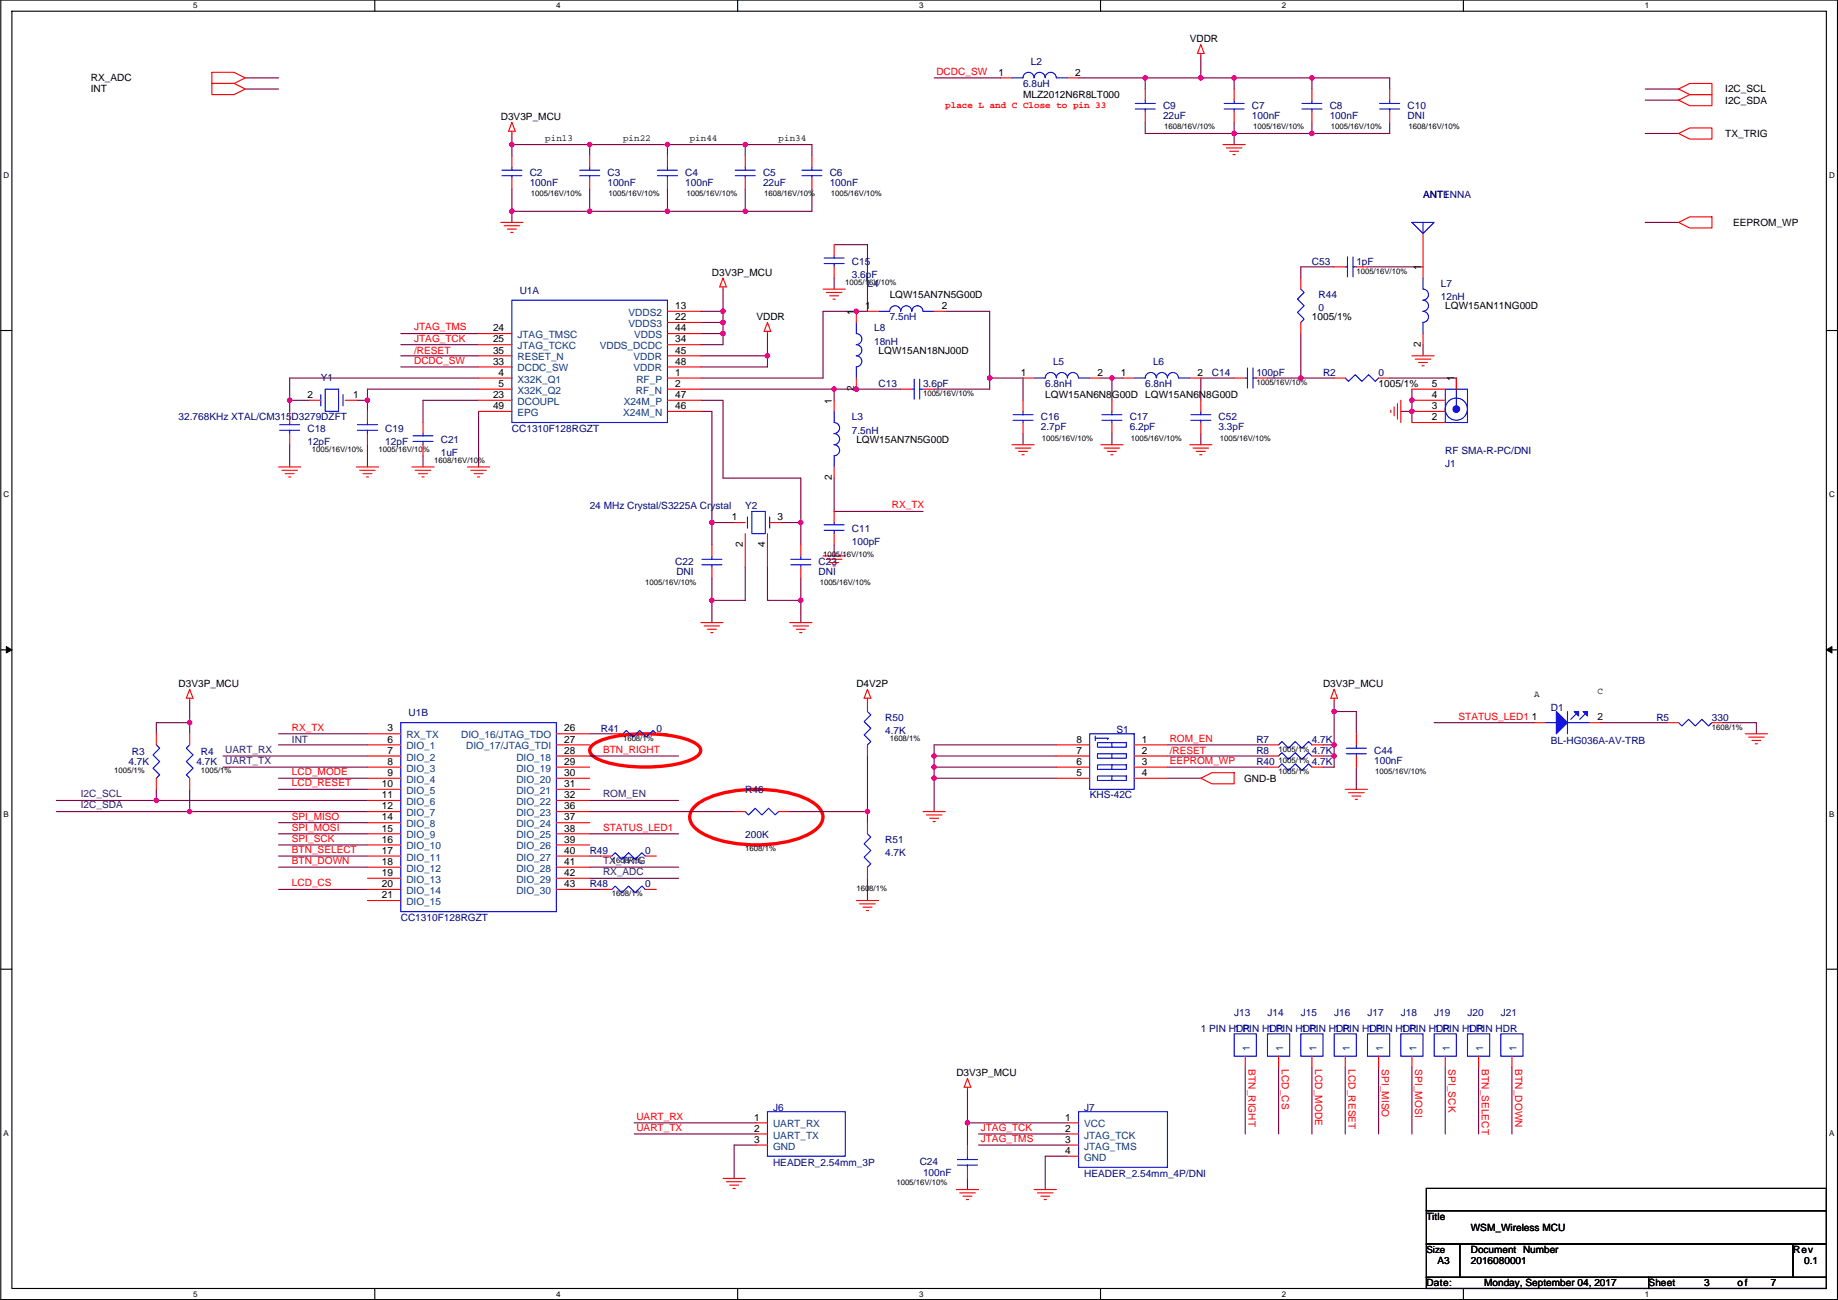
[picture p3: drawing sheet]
<svg xmlns="http://www.w3.org/2000/svg" width="420mm" height="297mm" viewBox="0 0 420 297" stroke-linecap="round" stroke-linejoin="round" font-family="sans-serif">
<path d="M.2 0h419.8v296.9h-419.8zM2.7 2.6h414.8v291.8h-414.8z" fill="none" stroke="#000" stroke-width=".25"/>
<g fill="#fff">
<path d="M44.2 .3h1v2h-1z"/>
<path d="M44.2 294.7h1v2h-1z"/>
</g>
<path d="M85.7 0v2.6M85.7 294.4v2.5" fill="none" stroke="#000" stroke-width=".25"/>
<g fill="#fff">
<path d="M127.1 .3h1v2h-1z"/>
<path d="M127.1 294.7h1v2h-1z"/>
</g>
<path d="M168.6 0v2.6M168.6 294.4v2.5" fill="none" stroke="#000" stroke-width=".25"/>
<g fill="#fff">
<path d="M210.1 .3h1v2h-1z"/>
<path d="M210.1 294.7h1v2h-1z"/>
</g>
<path d="M251.6 0v2.6M251.6 294.4v2.5" fill="none" stroke="#000" stroke-width=".25"/>
<g fill="#fff">
<path d="M293 .3h1v2h-1z"/>
<path d="M293 294.7h1v2h-1z"/>
</g>
<path d="M334.5 0v2.6M334.5 294.4v2.5" fill="none" stroke="#000" stroke-width=".25"/>
<g fill="#fff">
<path d="M376 .3h1v2h-1z"/>
<path d="M376 294.7h1v2h-1z"/>
<path d="M.8 39h1.3v2.1h-1.3z"/>
<path d="M418.1 39h1.3v2.1h-1.3z"/>
<path d="M.8 112h1.3v2h-1.3z"/>
<path d="M418.1 112h1.3v2h-1.3z"/>
</g>
<path d="M.2 75.5h2.5M417.5 75.5h2.5" fill="none" stroke="#000" stroke-width=".25"/>
<g fill="#fff">
<path d="M.8 185h1.2v2h-1.2z"/>
<path d="M418.1 185h1.2v2h-1.2z"/>
</g>
<path d="M.2 148.5h2.5M417.5 148.5h2.5" fill="none" stroke="#000" stroke-width=".25"/>
<path d="M1.4 147.7l1.3 .8-1.3 .7zM417.5 148.5l1.3-.8v1.5z" fill="#000" stroke="#000" stroke-width=".23"/>
<g fill="#fff">
<path d="M.8 257.9h1.2v2h-1.2z"/>
<path d="M418.1 257.9h1.2v2h-1.2z"/>
</g>
<path d="M.2 221.4h2.5M417.5 221.4h2.5M326.1 271.5h91.4v5.1h-91.4zM326.1 276.6h91.4v7.6h-91.4zM326.1 291.9h50.8v2.5h-50.8zM326.1 284.2h7.6v7.7h-7.6zM333.7 284.2h76.2v7.7h-76.2zM376.9 291.9h40.6v2.5h-40.6zM409.9 284.2h7.6v7.7h-7.6z" fill="none" stroke="#000" stroke-width=".25"/>
<path d="M135.3 170.4a11.2 11.2 0 0 1 5.8-2.2 36.1 36.1 0 0 1 16.4 .9 3.6 3.6 0 0 1 2.7 2.3 2.55 2.55 0 0 1-1.8 2 31.3 31.3 0 0 1-15.9 1.6l-2.8-.5a7.2 7.2 0 0 1-4.8-2.5l-.1-.6zM158.5 184.6a15.7 15.7 0 0 1 9.2-3.9 31 31 0 0 1 17.1 2 5.1 5.1 0 0 1 3.3 4 5.1 5.1 0 0 1-3.3 4 30.8 30.8 0 0 1-23.8 0 5.1 5.1 0 0 1-3.3-4l.1-.7z" fill="none" stroke="#f00" stroke-width=".76"/>
<g fill="none" stroke="#800040" stroke-width=".25">
<path d="M56.1 17.8h7.6M213.5 17.8h15.3M246.6 17.8h15.2v2.5M261.8 17.8h12.7M274.5 17.8h7.6M274.5 12.7v5.1M282.1 17.8h17.8M282.1 17.8v2.5M299.9 17.8h17.8v2.5M299.9 17.8v2.5M56.1 20.3h7.6M117 33h35.6"/>
<path d="M117 30.5v2.5M117 33v2.6M134.8 33v2.6M152.6 33h17.8v2.6M152.6 33v2.6M170.4 33h15.2v2.6M261.8 28v2.5h20.3v2.5M282.1 28v2.5h17.8M299.9 28v2.5M317.7 28v2.5h-17.8M376.1 20.3h7.6M376.1 22.9h7.6"/>
<path d="M376.1 30.5h7.6M117 48.3h17.8M117 43.2v7.6M134.8 43.2v5.1h17.8M152.6 43.2v5.1M152.6 48.3h17.8M170.4 43.2v5.1M185.6 43.2v5.1h-15.2M190.7 55.9h7.6v15.2h-10.2v15.3h-27.9M376.1 50.8h7.6M91.6 78.8h17.8M91.6 76.2h17.8"/>
<path d="M160.2 73.7h5.1M160.2 71.1h5.1M160.2 76.2h5.1M165.3 66.1v5M165.3 73.7v2.5M165.3 71.1v2.6M165.3 76.2v2.6h-5.1M175.4 76.2v5.1M190.7 63.5v2.6M216.1 71.1h10.1v15.3M297.4 76.2v10.2M305 61h-7.6v2.5"/>
<path d="M312.6 61h12.7M325.3 78.8v2.5M66.2 91.5h4.6M66.2 91.5v2.5M81.5 91.5h2.5M84 91.5v2.5M91.6 83.8h17.8M91.6 81.3h17.8M109.4 86.4h-43.2v5.1M109.4 88.9h-25.4v2.6M109.4 91.5h-12.7v5M109.4 94v12.7"/>
<path d="M160.2 81.3h15.2M160.2 94h2.5v25.4M160.2 88.9h30.5M160.2 91.5h5.1v17.7h17.8v10.2M175.4 81.3v2.5h-15.2M190.7 88.9h15.2M190.7 88.9v2.6M226.2 86.4v2.5h-12.7M226.2 86.4h7.7v5.1M233.9 99.1v2.5M251.6 86.4h2.6M254.2 99.1v2.5"/>
<path d="M254.2 86.4v5.1M254.2 86.4h2.5M274.5 99.1v2.5M282.1 86.4h-7.6v5.1M289.7 86.4h7.7M297.4 86.4h7.6M317.7 86.4h15.2v2.5M320.2 94h2.6M322.8 88.9v5.1M322.8 94v2.5M66.2 101.6v5.1M84 101.6v5.1"/>
<path d="M96.7 104.2v2.5M162.7 119.4h5.1M162.7 119.4v5.1M178.5 119.4h4.6M183.1 119.4v5.1M190.7 109.2v7.7h20.3M162.7 137.2v5.1M162.7 132.1v5.1M170.4 129.6v7.6h-7.7M175.4 129.6v7.6h7.7M183.1 137.2v5.1M183.1 132.1v5.1"/>
<path d="M190.7 124.5v2.5M35.7 167.7v-2.6h7.7v2.6M43.4 160v5.1M51 172.7h33M51 175.3h33M63.7 170.2h20.3M63.7 177.8h20.3M63.7 167.7h20.3M134.8 167.7h5.1M134.8 172.7h20.3M198.3 172.7v12.7h-17.8M213.5 175.3v2.5"/>
<path d="M213.5 177.8v7.6M213.5 175.3h28M213.5 172.7v2.6M213.5 172.7h28M213.5 177.8h28M241.5 170.2h-28v2.5M266.9 172.7h22.8M266.9 170.2h22.8M266.9 175.3h22.8M266.9 177.8h7.6M302.4 172.7h2.6M302.4 170.2h2.6"/>
<path d="M305 160v2.6M305 170.2v2.5M305 162.6v7.6M305 172.7v2.6h-2.6M305 162.6h5.1v5.1M310.1 175.3v5.1M327.8 165.1h22.9M365.9 165.1h15.3M393.9 165.1h7.6v2.6M12.9 185.4h30.5M12.9 182.9h22.8M35.7 180.4v2.5"/>
<path d="M35.7 182.9h48.3M43.4 180.4v5M43.4 185.4h40.6M63.7 193.1h20.3M63.7 198.1h20.3M63.7 190.5h20.3M63.7 188h20.3M63.7 180.4h20.3M63.7 195.6h20.3M134.8 190.5h20.3M134.8 198.1h20.3M134.8 182.9h20.3"/>
<path d="M134.8 195.6h2.5M134.8 185.4h33M198.3 185.4v2.6M63.7 203.2h20.3M134.8 200.7h20.3M134.8 203.2h2.5M198.3 200.7v5.1M145 256.6h27.9M145 259.1h27.9M221.2 256.6h22.8M221.2 248.9v7.7M221.2 256.6v5"/>
<path d="M223.7 259.1h20.3M284.7 243.9v15.2M292.3 243.9v15.2M299.9 243.9v15.2M307.5 243.9v15.2M315.1 243.9v15.2M322.8 243.9v15.2M330.4 243.9v15.2M338 243.9v15.2M345.6 243.9v15.2M172.9 261.6h-5.1v7.7M221.2 269.3v2.5"/>
<path d="M223.7 261.6h20.3M244 264.2h-5.1v7.6"/>
</g>
<g fill="#f0f" stroke="#f0f" stroke-width=".25">
<circle cx="322.7" cy="91.4" r=".5"/>
<circle cx="322.7" cy="94" r=".5"/>
<circle cx="254.2" cy="86.4" r=".5"/>
<circle cx="190.7" cy="88.9" r=".5"/>
<circle cx="165.3" cy="73.7" r=".5"/>
<circle cx="165.3" cy="71.1" r=".5"/>
<circle cx="299.9" cy="30.5" r=".5"/>
<circle cx="299.9" cy="17.8" r=".5"/>
<circle cx="274.5" cy="17.8" r=".5"/>
<circle cx="261.8" cy="17.8" r=".5"/>
<circle cx="282.1" cy="17.8" r=".5"/>
<circle cx="282.1" cy="30.5" r=".5"/>
<circle cx="134.8" cy="33" r=".5"/>
<circle cx="117" cy="33" r=".5"/>
<circle cx="134.8" cy="48.3" r=".5"/>
<circle cx="117" cy="48.3" r=".5"/>
<circle cx="170.3" cy="33" r=".5"/>
<circle cx="152.6" cy="33" r=".5"/>
<circle cx="170.3" cy="48.3" r=".5"/>
<circle cx="152.6" cy="48.3" r=".5"/>
<circle cx="35.7" cy="182.9" r=".5"/>
<circle cx="43.3" cy="165.1" r=".5"/>
<circle cx="43.3" cy="185.4" r=".5"/>
<circle cx="305" cy="170.2" r=".5"/>
<circle cx="305" cy="162.6" r=".5"/>
<circle cx="213.5" cy="172.7" r=".5"/>
<circle cx="213.5" cy="175.3" r=".5"/>
<circle cx="305" cy="172.7" r=".5"/>
<circle cx="221.1" cy="256.5" r=".5"/>
<circle cx="195.7" cy="71.1" r=".5"/>
<circle cx="226.2" cy="86.4" r=".5"/>
<circle cx="195.7" cy="88.9" r=".5"/>
<circle cx="175.4" cy="81.3" r=".5"/>
<circle cx="165.3" cy="76.2" r=".5"/>
<circle cx="183" cy="119.4" r=".5"/>
<circle cx="162.7" cy="119.4" r=".5"/>
<circle cx="162.7" cy="137.2" r=".5"/>
<circle cx="183" cy="137.2" r=".5"/>
<circle cx="297.3" cy="86.4" r=".5"/>
<circle cx="84" cy="91.4" r=".5"/>
<circle cx="66.2" cy="91.4" r=".5"/>
<circle cx="213.5" cy="177.8" r=".5"/>
<circle cx="198.3" cy="185.4" r=".5"/>
</g>
<g fill="none" stroke="#f00" stroke-width=".25">
<path d="M48.4 19.1h5.1l2.6 1.2-2.6 1.3h-5.1zM48.4 16.5h5.1l2.6 1.3-2.6 1.3h-5.1zM228.8 17.8h2.5M244 17.8h2.6M274.5 12.2v.5M274.5 10.2l.8 2h-1.6zM117 28l.8 2h-1.5zM117 30v.5M117 35.6v2.5M134.8 35.6v2.5M152.6 35.6v2.5M170.4 35.6v2.5"/>
<path d="M185.6 35.6v2.5M261.8 25.4v2.6M261.8 20.3v2.6M279.6 33h5.1M280.3 33.8h3.6M281.1 34.6h2M281.9 35.3h.5M282.1 25.4v2.6M282.1 20.3v2.6M299.9 25.4v2.6M299.9 20.3v2.6M317.7 25.4v2.6"/>
<path d="M317.7 20.3v2.6M383.7 20.3l2.6-1.2h5v2.5h-5zM383.7 22.9l2.6-1.3h5v2.6h-5zM383.7 30.5l2.6-1.3h5v2.6h-5zM114.5 50.8h5.1M115.2 51.6h3.6M116 52.3h2M116.8 53.1h.5M117 40.7v2.5M134.8 40.7v2.5M152.6 40.7v2.5M170.4 40.7v2.5"/>
<path d="M185.6 40.7v2.5M190.7 55.9v2.5M325.3 53.4v10.1M383.7 50.8l2.6-1.2h5v2.5h-5zM109.4 76.2h7.6M109.4 78.8h7.6M152.6 71.1h7.6M152.6 73.7h7.6M152.6 76.2h7.6M152.6 78.8h7.6M165.3 63.5l.7 2.1h-1.5zM165.3 65.6v.5"/>
<path d="M175.4 73.7l.8 2h-1.5zM175.4 75.7v.5M188.1 66.1h5.1M188.9 66.8h3.6M189.7 67.6h2M190.4 68.3h.5M190.7 61v2.5M195.8 71.1v2.6M198.3 71.1h2.5M213.5 71.1h2.6M297.4 63.5v2.6M297.4 73.7v2.5"/>
<path d="M305 61h2.5M310.1 61h2.5M325.3 76.2v2.6M66.2 94v2.5M66.2 99.1v2.5M70.8 91.5h2.5M78.9 91.5h2.6M84 94v2.5M84 99.1v2.5M96.7 96.5v2.6M109.4 81.3h7.6M109.4 83.8h7.6"/>
<path d="M109.4 86.4h7.6M109.4 88.9h7.6M109.4 91.5h7.6M109.4 94h7.6M152.6 81.3h7.6M152.6 83.8h7.6M152.6 86.4h7.6M152.6 88.9h7.6M152.6 91.5h7.6M152.6 94h7.6M190.7 91.5v2.5M195.8 86.4v2.5"/>
<path d="M205.9 88.9h2.6M211 88.9h2.5M233.9 86.4h2.5M233.9 96.5v2.6M233.9 91.5v2.5M249.1 86.4h2.5M254.2 96.5v2.6M254.2 91.5v2.5M256.7 86.4h2.6M272 86.4h2.5M274.5 96.5v2.6M274.5 91.5v2.5"/>
<path d="M282.1 86.4h2.6M287.2 86.4h2.5M305 86.4h2.5M315.1 86.4h2.6M317.9 93.7v.6M318.7 93v2M319.5 92.2v3.6M320.2 91.5v5M322.8 91.5h7.6M322.8 88.9h7.6M322.8 94h7.6M322.8 96.5h7.6"/>
<path d="M322.8 81.3h5M323.5 82.1h3.6M324.3 82.8h2M325 83.6h.6M332.9 86.4v2.5M63.7 106.7h5.1M64.4 107.5h3.6M65.2 108.2h2M66 109h.5M81.5 106.7h5M82.2 107.5h3.6M83 108.2h2"/>
<path d="M83.7 109h.6M94.2 106.7h5M94.9 107.5h3.6M95.7 108.2h2M96.4 109h.6M96.7 101.6v2.6M106.9 106.7h5M107.6 107.5h3.6M108.4 108.2h2M109.1 109h.6M167.8 119.4h2.6M175.9 119.4h2.6"/>
<path d="M190.7 116.9v2.5M190.7 106.7v2.5M231.3 101.6h5.1M232.1 102.4h3.5M232.8 103.1h2.1M233.6 103.9h.5M251.6 101.6h5.1M252.4 102.4h3.6M253.2 103.1h2M253.9 103.9h.5M272 101.6h5M272.7 102.4h3.6"/>
<path d="M273.5 103.1h2M274.2 103.9h.6M162.7 129.6v2.5M162.7 124.5v2.5M170.4 121.9v7.7M175.4 121.9v7.7M183.1 129.6v2.5M183.1 124.5v2.5M188.1 127h5.1M188.9 127.8h3.6M189.7 128.5h2M190.4 129.3h.5"/>
<path d="M190.7 121.9v2.6M43.4 157.5l.7 2h-1.5zM43.4 159.5v.5M160.2 142.3h5.1M161 143h3.5M161.7 143.8h2.1M162.5 144.5h.5M180.5 142.3h5.1M181.3 143h3.5M182 143.8h2.1M182.8 144.5h.5M198.3 159.5v3.1"/>
<path d="M198.3 157.5l.8 2h-1.6zM305 159.5v.5M305 157.5l.7 2h-1.5zM35.7 177.8v2.6M35.7 167.7v2.5M43.4 177.8v2.6M43.4 167.7v2.5M84 167.7h7.6M84 170.2h7.6M84 172.7h7.6M84 175.3h7.6M84 177.8h7.6"/>
<path d="M127.2 167.7h7.6M127.2 170.2h7.6M127.2 172.7h7.6M127.2 175.3h7.6M127.2 177.8h7.6M139.9 167.7h2.5M150 167.7h2.6M198.3 170.2v2.5M241.5 170.2h7.6M241.5 172.7h7.6M241.5 175.3h7.6M241.5 177.8h7.6"/>
<path d="M259.3 170.2h7.6M259.3 172.7h7.6M259.3 175.3h7.6M259.3 177.8h7.6M274.5 177.8l2.5-1.2h5.1v2.5h-5.1zM289.7 172.7h2.6M289.7 175.3h2.6M289.7 170.2h2.6M299.9 172.7h2.5M299.9 175.3h2.5M299.9 170.2h2.5M310.1 172.7v2.6"/>
<path d="M310.1 167.7v2.5M350.7 165.1h2.5M363.4 165.1h2.5M381.2 165.1h2.5M391.3 165.1h2.6M399 167.7h5M399.7 168.4h3.6M400.5 169.2h2M401.2 169.9h.6M84 180.4h7.6M84 182.9h7.6M84 185.4h7.6"/>
<path d="M84 188h7.6M84 190.5h7.6M84 193.1h7.6M84 195.6h7.6M84 198.1h7.6M127.2 180.4h7.6M127.2 182.9h7.6M127.2 185.4h7.6M127.2 188h7.6M127.2 190.5h7.6M127.2 193.1h7.6M127.2 195.6h7.6"/>
<path d="M127.2 198.1h7.6M137.3 195.6h2.6M147.5 195.6h2.5M167.8 185.4h2.6M178 185.4h2.5M198.3 188v2.5M198.3 198.1v2.6M211 185.4h5.1M211.8 186.2h3.5M212.5 187h2.1M213.3 187.7h.5M307.5 180.4h5.1"/>
<path d="M308.3 181.1h3.5M309 181.9h2.1M309.8 182.6h.5M84 200.7h7.6M84 203.2h7.6M84 205.8h7.6M127.2 200.7h7.6M127.2 203.2h7.6M137.3 203.2h2.6M147.5 203.2h2.5M195.8 205.8h5M196.5 206.5h3.6"/>
<path d="M197.3 207.3h2M198 208h.6M172.9 256.6h2.5M172.9 259.1h2.5M221.2 248.4v.5M221.2 246.4l.7 2h-1.5zM244 256.6h2.6M244 259.1h2.6M284.7 241.3v2.6M292.3 241.3v2.6M299.9 241.3v2.6M307.5 241.3v2.6"/>
<path d="M315.1 241.3v2.6M322.8 241.3v2.6M330.4 241.3v2.6M338 241.3v2.6M345.6 241.3v2.6M165.3 269.3h5.1M166 270h3.6M166.8 270.8h2M167.6 271.5h.5M172.9 261.6h2.5M218.6 271.8h5.1M219.4 272.6h3.5"/>
<path d="M220.1 273.3h2.1M220.9 274.1h.5M221.2 266.7v2.6M221.2 261.6v2.6M236.4 271.8h5.1M237.2 272.6h3.5M237.9 273.3h2.1M238.7 274.1h.5M244 261.6h2.6M244 264.2h2.6"/>
</g>
<g fill="none" stroke="#00f" stroke-width=".25">
<path d="M236.4 17.8a1.26 1.26 0 0 0-1.3-1.3 1.26 1.26 0 0 0-1.2 1.3h-2.6M236.4 17.8a1.26 1.26 0 0 1 1.3-1.3 1.26 1.26 0 0 1 1.2 1.3 1.27 1.27 0 0 1 1.3-1.3 1.27 1.27 0 0 1 1.3 1.3h2.5M114.7 38.9h4.6M117 38.1v.8M132.5 38.9h4.6M134.8 38.1v.8M150.3 38.9h4.6M152.6 38.1v.8M168.1 38.9h4.5M170.4 38.1v.8M183.3 38.9h4.6M185.6 38.1v.8"/>
<path d="M259.5 23.6h4.6M259.5 24.9h4.6M261.8 24.9v.5M261.8 22.9v.7M279.8 23.6h4.6M279.8 24.9h4.6M282.1 24.9v.5M282.1 22.9v.7M297.6 23.6h4.6M297.6 24.9h4.6M299.9 24.9v.5M299.9 22.9v.7"/>
<path d="M315.4 23.6h4.6M315.4 24.9h4.6M317.7 24.9v.5M317.7 22.9v.7M114.7 40.2h4.6M117 40.2v.5M132.5 40.2h4.6M134.8 40.2v.5M150.3 40.2h4.6M152.6 40.2v.5M168.1 40.2h4.5M170.4 40.2v.5"/>
<path d="M183.3 40.2h4.6M185.6 40.2v.5M188.4 58.9h4.6M190.7 58.4v.5M308 58.7v4.6M309.3 58.7v4.6M322.8 50.8h5l-2.5 2.6zM325.3 50.8v2.6M117 68.6h35.6v27.9h-35.6zM188.4 60.2h4.6M190.7 60.2v.8M195.8 73.7l-.1 2.5a1.26 1.26 0 0 1 1.3 1.3 1.26 1.26 0 0 1-1.3 1.2 1.27 1.27 0 0 1 1.3 1.3 1.27 1.27 0 0 1-1.3 1.3"/>
<path d="M200.8 71.1h2.6M203.4 71.1a1.26 1.26 0 0 1 1.2-1.2 1.26 1.26 0 0 1 1.3 1.2 1.27 1.27 0 0 1 1.3-1.2 1.27 1.27 0 0 1 1.2 1.2M211 71.1a1.26 1.26 0 0 0-1.3-1.2 1.26 1.26 0 0 0-1.2 1.2M211 71.1h2.5M297.4 66.1l.7 .7-1.5 1.5 1.5 1.6-1.5 1.5 1.5 1.5-.7 .8M307.5 61h.5M309.3 61h.8M325.3 71.1a1.26 1.26 0 0 1 1.2 1.3 1.26 1.26 0 0 1-1.2 1.3v2.5M325.3 63.5v2.6a1.26 1.26 0 0 1 1.2 1.2 1.26 1.26 0 0 1-1.2 1.3 1.27 1.27 0 0 1 1.2 1.3 1.27 1.27 0 0 1-1.2 1.2M63.9 98.3h4.6M63.9 97h4.6M66.2 96.5v.5"/>
<path d="M66.2 98.3v.8M73.3 90.2v2.5M74.3 88.9h3.1v5.1h-3.1zM78.4 90.2v2.5M81.7 98.3h4.6M81.7 97h4.6M84 96.5v.5M84 98.3v.8M94.4 99.6h4.6M96.7 99.1v.5M190.7 99.1a1.26 1.26 0 0 1 1.2 1.2 1.26 1.26 0 0 1-1.2 1.3 1.27 1.27 0 0 1 1.2 1.3 1.27 1.27 0 0 1-1.2 1.2M190.7 96.5a1.26 1.26 0 0 1 1.2 1.3 1.26 1.26 0 0 1-1.2 1.3"/>
<path d="M190.7 94v2.5M195.7 81.3a1.26 1.26 0 0 1 1.3 1.3 1.26 1.26 0 0 1-1.3 1.2l.1 2.6M208.5 88.9h.5M209 86.6v4.6M210.2 86.6v4.6M210.2 88.9h.8M231.6 94.8h4.5M231.6 96h4.5M233.9 96v.5M233.9 94v.8M236.4 86.4h2.5M238.9 86.4a1.26 1.26 0 0 1 1.3-1.3 1.26 1.26 0 0 1 1.3 1.3 1.27 1.27 0 0 1 1.2-1.3 1.27 1.27 0 0 1 1.3 1.3 1.27 1.27 0 0 1 1.3-1.3 1.27 1.27 0 0 1 1.2 1.3"/>
<path d="M246.6 86.4h2.5M251.9 94.8h4.6M251.9 96h4.6M254.2 96v.5M254.2 94v.8M259.3 86.4h2.5M261.8 86.4a1.26 1.26 0 0 1 1.3-1.3 1.26 1.26 0 0 1 1.2 1.3 1.27 1.27 0 0 1 1.3-1.3 1.27 1.27 0 0 1 1.3 1.3 1.27 1.27 0 0 1 1.2-1.3 1.27 1.27 0 0 1 1.3 1.3M269.4 86.4h2.6M272.2 94.8h4.6M272.2 96h4.6M274.5 96v.5M274.5 94v.8"/>
<path d="M284.7 86.4h.5M285.2 84.1v4.6M286.4 84.1v4.6M286.4 86.4h.8M307.5 86.4l.8 .7 1.5-1.5 1.5 1.5 1.6-1.5 1.5 1.5 .7-.7M330.4 88.9h5.1v7.6h-5.1zM332.9 88.9v3.8M94.4 100.9h4.6M96.7 100.9v.7M170.9 118.1v2.6M171.9 116.9h3v5h-3zM175.9 118.1v2.6"/>
<path d="M188.4 119.9h4.6M190.7 119.4v.5M190.7 104.2v2.5M160.5 127.8h4.5M160.5 129.1h4.5M162.7 129.1v.5M162.7 127v.8M180.8 127.8h4.5M180.8 129.1h4.5M183.1 129.1v.5M183.1 127v.8M188.4 121.2h4.6"/>
<path d="M190.7 121.2v.7M35.7 170.2l.8 .8-1.5 1.5 1.5 1.5-1.5 1.5 1.5 1.6-.8 .7M43.4 170.2l-.8 .8 1.5 1.5-1.5 1.5 1.5 1.5-1.5 1.6 .8 .7M91.6 165.1h35.6v43.2h-35.6zM142.4 167.7l.8-.8 1.5 1.5 1.5-1.5 1.6 1.5 1.5-1.5 .7 .8M198.3 162.6l.8 .7-1.6 1.6 1.6 1.5-1.6 1.5 1.6 1.5-.8 .8M249.1 167.7h10.2v12.7h-10.2zM250.4 168.7h3l-.2 .2M250.4 168.2v1M250.9 169.7h6.6v1h-6.6zM250.9 172.2h6.6v1h-6.6zM250.9 174.8h6.6v1h-6.6z"/>
<path d="M250.9 177.3h6.6v1h-6.6zM254.2 169.7v1M254.2 172.2v1M254.2 174.8v1M254.2 177.3v1M292.3 172.7l.7-.7 1.6 1.5 1.5-1.5 1.5 1.5 1.5-1.5 .8 .7M292.3 175.3l.7-.8 1.6 1.5 1.5-1.5 1.5 1.5 1.5-1.5 .8 .8M292.3 170.2l.7-.8 1.6 1.6 1.5-1.6 1.5 1.6 1.5-1.6 .8 .8M307.8 171h4.5M307.8 172.2h4.5M310.1 172.2v.5M310.1 170.2v.8"/>
<path d="M353.2 165.1h2.6M358.3 162.6v5.1M358.3 165.1h5.1M360.4 163.1l-1.3 1.3M362.4 163.1l-1.3 1.3M383.7 165.1l.8 .8 1.5-1.5 1.5 1.5 1.6-1.5 1.5 1.5 .7-.8M139.9 195.6l.7-.8 1.6 1.6 1.5-1.6 1.5 1.6 1.5-1.6 .8 .8M170.4 185.4l.7 .8 1.5-1.5 1.6 1.5 1.5-1.5 1.5 1.5 .8-.8M198.3 190.5l.8 .8-1.6 1.5 1.6 1.5-1.6 1.6 1.6 1.5-.8 .7M139.9 203.2l.7-.7 1.6 1.5 1.5-1.5 1.5 1.5 1.5-1.5 .8 .7M282.1 236.2h5.1v5.1h-5.1zM289.7 236.2h5.1v5.1h-5.1z"/>
<path d="M297.4 236.2h5v5.1h-5zM305 236.2h5.1v5.1h-5.1zM312.6 236.2h5.1v5.1h-5.1zM320.2 236.2h5.1v5.1h-5.1zM327.8 236.2h5.1v5.1h-5.1zM335.5 236.2h5v5.1h-5zM343.1 236.2h5.1v5.1h-5.1zM175.4 254h17.8v10.2h-17.8zM246.6 254h20.3v12.7h-20.3zM218.9 264.9h4.5M218.9 266.2h4.5M221.2 266.2v.5"/>
<path d="M221.2 264.2v.7"/>
<circle cx="332.9" cy="93.5" r="2.53"/>
</g>
<g fill="#00f" stroke="#00f" stroke-width=".25">
<path d="M355.8 162.6l2.5 2.5-2.5 2.6z" fill-rule="evenodd"/>
<path d="M359.8 162.6h1.1v1z" fill-rule="evenodd"/>
<path d="M361.9 162.6h1v1z" fill-rule="evenodd"/>
<circle cx="332.9" cy="93.5" r=".76"/>
</g>
<g font-size="2.3">
<text x="272" y="9.7">VDDR</text>
<text x="228.3" y="17.3">1</text>
<text x="245.8" y="17.3">2</text>
<text x="20.8" y="21.1">INT</text>
<text x="20.8" y="18.6">RX_ADC</text>
<text x="233.9" y="22.4">MLZ2012N6R8LT000</text>
<text x="394.4" y="21.1">I2C_SCL</text>
<text x="394.4" y="23.7">I2C_SDA</text>
<text x="114.5" y="27.5">D3V3P_MCU</text>
<text x="394.4" y="31.3">TX_TRIG</text>
<text x="396.2" y="51.6">EEPROM_WP</text>
<text x="162.7" y="63">D3V3P_MCU</text>
<text x="324.8" y="61.7" transform="rotate(-90 324.8 61.7)">1</text>
<text x="154.4" y="70.6">13</text>
<text x="195.2" y="71.9" transform="rotate(-90 195.2 71.9)">1</text>
<text x="197.8" y="70.6">1</text>
<text x="203.4" y="68.1">LQW15AN7N5G00D</text>
<text x="215.3" y="70.6">2</text>
<text x="330.4" y="70.7">LQW15AN11NG00D</text>
<text x="112.7" y="75.7">24</text>
<text x="154.4" y="73.2">22</text>
<text x="154.4" y="75.7">44</text>
<text x="172.9" y="73.2">VDDR</text>
<text x="299.9" y="73.2">1005/1%</text>
<text x="112.7" y="78.2">25</text>
<text x="112.7" y="80.8">35</text>
<text x="112.7" y="83.3">33</text>
<text x="154.4" y="80.8">45</text>
<text x="154.4" y="83.3">48</text>
<text x="154.4" y="78.2">34</text>
<text x="200.8" y="80.8">LQW15AN18NJ00D</text>
<text x="324.8" y="79.3" transform="rotate(-90 324.8 79.3)">2</text>
<text x="114" y="85.9">4</text>
<text x="114" y="88.4">5</text>
<text x="154.4" y="88.4">2</text>
<text x="154.4" y="85.9">1</text>
<text x="195.2" y="89.5" transform="rotate(-90 195.2 89.5)">2</text>
<text x="233.4" y="85.9">1</text>
<text x="250.9" y="85.9">2</text>
<text x="256.2" y="85.9">1</text>
<text x="273.7" y="85.9">2</text>
<text x="315.1" y="88.4">1005/1%</text>
<text x="327.3" y="88.4">5</text>
<text x="332.4" y="87.1" transform="rotate(-90 332.4 87.1)">1</text>
<text x="70.3" y="90.9">2</text>
<text x="80.7" y="90.9">1</text>
<text x="112.7" y="90.9">23</text>
<text x="112.7" y="93.5">49</text>
<text x="154.4" y="90.9">47</text>
<text x="154.4" y="93.5">46</text>
<text x="190.1" y="92.2" transform="rotate(-90 190.1 92.2)">1</text>
<text x="238.9" y="91">LQW15AN6N8G00D</text>
<text x="261.8" y="91">LQW15AN6N8G00D</text>
<text x="327.3" y="90.9">4</text>
<text x="327.3" y="93.5">3</text>
<text x="195.8" y="101.1">LQW15AN7N5G00D</text>
<text x="327.3" y="96">2</text>
<text x="190.1" y="109.8" transform="rotate(-90 190.1 109.8)">2</text>
<text x="167.3" y="118.9">1</text>
<text x="177.7" y="118.9">3</text>
<text x="169.8" y="125" transform="rotate(-90 169.8 125)">2</text>
<text x="174.9" y="125" transform="rotate(-90 174.9 125)">4</text>
<text x="40.8" y="157">D3V3P_MCU</text>
<text x="195.8" y="157">D4V2P</text>
<text x="302.4" y="157">D3V3P_MCU</text>
<text x="88.6" y="167.1">3</text>
<text x="129" y="167.1">26</text>
<text x="350.2" y="164.6">1</text>
<text x="365.2" y="164.6">2</text>
<text x="88.6" y="169.7">6</text>
<text x="88.6" y="172.2">7</text>
<text x="129" y="172.2">28</text>
<text x="129" y="169.7">27</text>
<text x="246.1" y="169.7">8</text>
<text x="246.1" y="172.2">7</text>
<text x="261" y="169.7">1</text>
<text x="261" y="172.2">2</text>
<text x="87.3" y="179.8">10</text>
<text x="88.6" y="174.8">8</text>
<text x="88.6" y="177.3">9</text>
<text x="129" y="174.8">29</text>
<text x="129" y="177.3">30</text>
<text x="129" y="179.8">31</text>
<text x="246.1" y="174.8">6</text>
<text x="246.1" y="177.3">5</text>
<text x="261" y="174.8">3</text>
<text x="261" y="177.3">4</text>
<text x="284.4" y="178.6">GND-B</text>
<text x="87.3" y="182.4">11</text>
<text x="87.3" y="184.9">12</text>
<text x="129" y="182.4">32</text>
<text x="129" y="184.9">36</text>
<text x="87.3" y="187.5">14</text>
<text x="87.3" y="190">15</text>
<text x="129" y="187.5">37</text>
<text x="129" y="190">38</text>
<text x="87.3" y="192.5">16</text>
<text x="87.3" y="195.1">17</text>
<text x="87.3" y="197.6">18</text>
<text x="129" y="192.5">39</text>
<text x="129" y="195.1">40</text>
<text x="129" y="197.6">41</text>
<text x="87.3" y="200.2">19</text>
<text x="87.3" y="202.7">20</text>
<text x="129" y="200.2">42</text>
<text x="129" y="202.7">43</text>
<text x="87.3" y="205.2">21</text>
<text x="218.6" y="245.9">D3V3P_MCU</text>
<text x="172.4" y="256">1</text>
<text x="243.5" y="256">1</text>
<text x="172.4" y="258.6">2</text>
<text x="172.4" y="261.1">3</text>
<text x="243.5" y="258.6">2</text>
<text x="243.5" y="261.1">3</text>
<text x="243.5" y="263.7">4</text>
<text x="326.1" y="278.7">Title</text>
<text x="336.2" y="281.2">WSM_Wireless MCU</text>
<text x="336.2" y="286.3">Document Number</text>
<text x="409.9" y="286.3">Rev</text>
<text x="326.1" y="293.9">Date:</text>
<text x="328.6" y="288.8">A3</text>
<text x="336.2" y="288.8">2016080001</text>
<text x="339.3" y="293.9">Monday, September 04, 2017</text>
<text x="376.9" y="293.9">Sheet</text>
<text x="389.6" y="293.9">3</text>
<text x="397.2" y="293.9">of</text>
<text x="404.8" y="293.9">7</text>
<text x="412.4" y="288.8">0.1</text>
</g>
<g font-size="2.3" fill="#f00">
<text x="214" y="17.1">DCDC_SW</text>
<text x="94.7" y="75.5">JTAG_TMS</text>
<text x="94.7" y="80.8">/RESET</text>
<text x="94.7" y="78">JTAG_TCK</text>
<text x="94.7" y="83.1">DCDC_SW</text>
<text x="203.9" y="116.1">RX_TX</text>
<text x="66.7" y="166.9">RX_TX</text>
<text x="333.4" y="164.4">STATUS_LED1</text>
<text x="137.8" y="172">BTN_RIGHT</text>
<text x="267.4" y="172.2">/RESET</text>
<text x="267.4" y="169.5">ROM_EN</text>
<text x="66.7" y="177.1">LCD_MODE</text>
<text x="66.7" y="179.6">LCD_RESET</text>
<text x="267.4" y="174.6">EEPROM_WP</text>
<text x="66.7" y="189.8">SPI_MOSI</text>
<text x="66.7" y="187.3">SPI_MISO</text>
<text x="137.8" y="189.8">STATUS_LED1</text>
<text x="66.7" y="192.3">SPI_SCK</text>
<text x="66.7" y="197.4">BTN_DOWN</text>
<text x="66.7" y="194.9">BTN_SELECT</text>
<text x="66.7" y="202.5">LCD_CS</text>
<text x="285.4" y="244.4" transform="rotate(90 285.4 244.4)">BTN_RIGHT</text>
<text x="293" y="244.4" transform="rotate(90 293 244.4)">LCD_CS</text>
<text x="300.6" y="244.4" transform="rotate(90 300.6 244.4)">LCD_MODE</text>
<text x="308.2" y="244.4" transform="rotate(90 308.2 244.4)">LCD_RESET</text>
<text x="315.9" y="244.4" transform="rotate(90 315.9 244.4)">SPI_MISO</text>
<text x="323.5" y="244.4" transform="rotate(90 323.5 244.4)">SPI_MOSI</text>
<text x="331.1" y="244.4" transform="rotate(90 331.1 244.4)">SPI_SCK</text>
<text x="338.7" y="244.4" transform="rotate(90 338.7 244.4)">BTN_SELECT</text>
<text x="346.3" y="244.4" transform="rotate(90 346.3 244.4)">BTN_DOWN</text>
<text x="145.5" y="255.8">UART_RX</text>
<text x="145.5" y="258.4">UART_TX</text>
<text x="224.2" y="258.4">JTAG_TCK</text>
<text x="224.2" y="260.9">JTAG_TMS</text>
</g>
<g font-size="2.3" fill="#000080">
<text x="235.6" y="14.8">L2</text>
<text x="233.9" y="19.9">6.8uH</text>
<text x="265.9" y="24.9">C9</text>
<text x="265.9" y="27.2">22uF</text>
<text x="286.2" y="24.9">C7</text>
<text x="286.2" y="27.2">100nF</text>
<text x="304" y="24.9">C8</text>
<text x="304" y="27.2">100nF</text>
<text x="321.7" y="24.9">C10</text>
<text x="321.7" y="27.2">DNI</text>
<text x="121.1" y="40.2">C2</text>
<text x="138.9" y="40.2">C3</text>
<text x="156.6" y="40.2">C4</text>
<text x="174.4" y="40.2">C5</text>
<text x="189.7" y="40.2">C6</text>
<text x="121.1" y="42.5">100nF</text>
<text x="138.9" y="42.5">100nF</text>
<text x="156.6" y="42.5">100nF</text>
<text x="174.4" y="42.5">22uF</text>
<text x="189.7" y="42.5">100nF</text>
<text x="325.3" y="45.3">ANT1</text>
<text x="329.9" y="45.3">ENNA</text>
<text x="194.7" y="60.5">C15</text>
<text x="194.7" y="63.5">3.6pF</text>
<text x="198.3" y="65.6">L4</text>
<text x="299.9" y="60.5">C53</text>
<text x="310.1" y="60.5">1pF</text>
<text x="329.4" y="65.6">L7</text>
<text x="118.8" y="67.1">U1A</text>
<text x="301.4" y="68.1">R44</text>
<text x="301.4" y="71.2">0</text>
<text x="329.4" y="68.6">12nH</text>
<text x="199.8" y="75.7">L8</text>
<text x="203.4" y="73.2">7.5nH</text>
<text x="199.8" y="78.8">18nH</text>
<text x="240.7" y="83.4">L5</text>
<text x="263.6" y="83.4">L6</text>
<text x="73.3" y="87.2">Y1</text>
<text x="200.8" y="88.4">C13</text>
<text x="211" y="88.4">3.6pF</text>
<text x="238.9" y="88.4">6.8nH</text>
<text x="261.8" y="88.4">6.8nH</text>
<text x="277" y="85.9">C14</text>
<text x="287.2" y="85.9">100pF</text>
<text x="302.4" y="85.9">R2</text>
<text x="315.1" y="85.9">0</text>
<text x="40.8" y="96.1">32.768KHz XTAL/CM315D3279DZFT</text>
<text x="70.3" y="98.6">C18</text>
<text x="70.3" y="101.6">12pF</text>
<text x="88.1" y="98.6">C19</text>
<text x="88.1" y="101.6">12pF</text>
<text x="100.8" y="101.1">C21</text>
<text x="117" y="98.6">CC1310F128RGZT</text>
<text x="194.7" y="96.1">L3</text>
<text x="194.7" y="99.1">7.5nH</text>
<text x="237.9" y="96.1">C16</text>
<text x="237.9" y="98.3">2.7pF</text>
<text x="258.2" y="96.1">C17</text>
<text x="258.2" y="98.3">6.2pF</text>
<text x="278.6" y="96.1">C52</text>
<text x="278.6" y="98.3">3.3pF</text>
<text x="100.8" y="104.2">1uF</text>
<text x="330.4" y="106.7">J1</text>
<text x="330.4" y="103.7">RF SMA-R-PC/DNI</text>
<text x="134.8" y="116.4">24 MHz Crystal/S3225A Crystal</text>
<text x="170.4" y="116.4">Y2</text>
<text x="194.7" y="121.5">C11</text>
<text x="194.7" y="124.5">100pF</text>
<text x="154.4" y="129.1">C22</text>
<text x="154.6" y="131.4">DNI</text>
<text x="187.1" y="129.1">C23</text>
<text x="187.1" y="131.4">DNI</text>
<text x="93.4" y="163.6">U1B</text>
<text x="137.3" y="167.2">R41</text>
<text x="150" y="167.2">0</text>
<text x="202.4" y="164.6">R50</text>
<text x="202.4" y="167.7">4.7K</text>
<text x="255.2" y="167.4">S1</text>
<text x="354.5" y="162.3">D1</text>
<text x="378.6" y="164.6">R5</text>
<text x="391.3" y="164.6">330</text>
<text x="30.2" y="172.5">R3</text>
<text x="45.9" y="172.5">R4</text>
<text x="287.2" y="172.3">R8</text>
<text x="287.2" y="169.7">R7</text>
<text x="299.9" y="172.3">4.7K</text>
<text x="299.9" y="169.7">4.7K</text>
<text x="314.1" y="172.3">C44</text>
<text x="354.5" y="170">BL-HG036A-AV-TRB</text>
<text x="29.4" y="174.8">4.7K</text>
<text x="44.9" y="174.8">4.7K</text>
<text x="287.2" y="174.8">R40</text>
<text x="299.9" y="174.8">4.7K</text>
<text x="314.1" y="174.5">100nF</text>
<text x="170.4" y="181.1">R46</text>
<text x="249.1" y="182.4">KHS-42C</text>
<text x="170.4" y="191.6">200K</text>
<text x="134.8" y="195.1">R49</text>
<text x="147.5" y="195.1">0</text>
<text x="202.4" y="192.6">R51</text>
<text x="202.4" y="195.6">4.7K</text>
<text x="134.8" y="202.7">R48</text>
<text x="147.5" y="202.7">0</text>
<text x="91.6" y="210.4">CC1310F128RGZT</text>
<text x="282.1" y="232.2">J13</text>
<text x="289.7" y="232.2">J14</text>
<text x="297.4" y="232.2">J15</text>
<text x="305" y="232.2">J16</text>
<text x="312.6" y="232.2">J17</text>
<text x="320.2" y="232.2">J18</text>
<text x="327.8" y="232.2">J19</text>
<text x="335.5" y="232.2">J20</text>
<text x="343.1" y="232.2">J21</text>
<text x="274.5" y="235.8">1 PIN HDR</text>
<text x="282.1" y="235.8">1 PIN HDR</text>
<text x="289.7" y="235.8">1 PIN HDR</text>
<text x="297.4" y="235.8">1 PIN HDR</text>
<text x="305" y="235.8">1 PIN HDR</text>
<text x="312.6" y="235.8">1 PIN HDR</text>
<text x="320.2" y="235.8">1 PIN HDR</text>
<text x="327.8" y="235.8">1 PIN HDR</text>
<text x="335.5" y="235.8">1 PIN HDR</text>
<text x="176.7" y="253.8">J6</text>
<text x="247.8" y="253.8">J7</text>
<text x="176.7" y="266.5">HEADER_2.54mm_3P</text>
<text x="210.2" y="266.2">C24</text>
<text x="211" y="268.8">100nF</text>
<text x="247.8" y="269">HEADER_2.54mm_4P/DNI</text>
</g>
<g font-size="2.3" fill="#004080">
<text x="118.3" y="77.3">JTAG_TMSC</text>
<text x="143.7" y="72.2">VDDS2</text>
<text x="143.7" y="74.7">VDDS3</text>
<text x="145" y="77.3">VDDS</text>
<text x="118.3" y="79.8">JTAG_TCKC</text>
<text x="118.3" y="82.3">RESET_N</text>
<text x="137.1" y="79.8">VDDS_DCDC</text>
<text x="144.8" y="82.3">VDDR</text>
<text x="118.3" y="84.9">DCDC_SW</text>
<text x="118.3" y="87.4">X32K_Q1</text>
<text x="118.3" y="90">X32K_Q2</text>
<text x="144.8" y="84.9">VDDR</text>
<text x="145.3" y="90">RF_N</text>
<text x="145.5" y="87.4">RF_P</text>
<text x="118.3" y="92.5">DCOUPL</text>
<text x="118.3" y="95">EPG</text>
<text x="142.4" y="95">X24M_N</text>
<text x="142.6" y="92.5">X24M_P</text>
<text x="92.9" y="168.7">RX_TX</text>
<text x="92.9" y="171.2">DIO_1</text>
<text x="92.9" y="173.8">DIO_2</text>
<text x="105.4" y="168.7">DIO_16/JTAG_TDO</text>
<text x="106.6" y="171.2">DIO_17/JTAG_TDI</text>
<text x="118" y="173.8">DIO_18</text>
<text x="92.9" y="176.3">DIO_3</text>
<text x="92.9" y="178.9">DIO_4</text>
<text x="118" y="176.3">DIO_19</text>
<text x="118" y="178.9">DIO_20</text>
<text x="92.9" y="181.4">DIO_5</text>
<text x="92.9" y="183.9">DIO_6</text>
<text x="118" y="181.4">DIO_21</text>
<text x="118" y="183.9">DIO_22</text>
<text x="92.9" y="186.5">DIO_7</text>
<text x="92.9" y="189">DIO_8</text>
<text x="92.9" y="191.6">DIO_9</text>
<text x="118" y="186.5">DIO_23</text>
<text x="118" y="189">DIO_24</text>
<text x="118" y="191.6">DIO_25</text>
<text x="92.9" y="194.1">DIO_10</text>
<text x="92.9" y="196.6">DIO_11</text>
<text x="118" y="194.1">DIO_26</text>
<text x="118" y="196.6">DIO_27</text>
<text x="92.9" y="199.2">DIO_12</text>
<text x="92.9" y="201.7">DIO_13</text>
<text x="118" y="199.2">DIO_28</text>
<text x="118" y="201.7">DIO_29</text>
<text x="92.9" y="204.3">DIO_14</text>
<text x="92.9" y="206.8">DIO_15</text>
<text x="118" y="204.3">DIO_30</text>
<text x="285.7" y="240.1" transform="rotate(-90 285.7 240.1)">1</text>
<text x="293.3" y="240.1" transform="rotate(-90 293.3 240.1)">1</text>
<text x="301" y="240.1" transform="rotate(-90 301 240.1)">1</text>
<text x="308.6" y="240.1" transform="rotate(-90 308.6 240.1)">1</text>
<text x="316.2" y="240.1" transform="rotate(-90 316.2 240.1)">1</text>
<text x="323.8" y="240.1" transform="rotate(-90 323.8 240.1)">1</text>
<text x="331.4" y="240.1" transform="rotate(-90 331.4 240.1)">1</text>
<text x="339.1" y="240.1" transform="rotate(-90 339.1 240.1)">1</text>
<text x="346.7" y="240.1" transform="rotate(-90 346.7 240.1)">1</text>
<text x="176.7" y="257.6">UART_RX</text>
<text x="247.8" y="257.6">VCC</text>
<text x="176.7" y="260.1">UART_TX</text>
<text x="176.7" y="262.7">GND</text>
<text x="247.8" y="260.1">JTAG_TCK</text>
<text x="247.8" y="262.7">JTAG_TMS</text>
<text x="247.8" y="265.2">GND</text>
</g>
<g font-size="2.3" fill="#400080">
<text x="51.5" y="172">UART_RX</text>
<text x="66.7" y="169.7">INT</text>
<text x="51.5" y="174.6">UART_TX</text>
<text x="18.5" y="182.2">I2C_SCL</text>
<text x="18.5" y="184.7">I2C_SDA</text>
<text x="137.8" y="182.2">ROM_EN</text>
<text x="137.8" y="197.4">TX_TRIG</text>
<text x="137.8" y="200">RX_ADC</text>
</g>
<text font-size="2.2" x="326.1" y="286.2">Size</text>
<text font-size="2.1" fill="#f00" x="216.1" y="24.7">place L and C Close to pin 33</text>
<g font-size="2.1">
<text x="124.6" y="32.2">pin13</text>
<text x="142.4" y="32.2">pin22</text>
<text x="157.7" y="32.2">pin44</text>
<text x="178" y="32.2">pin34</text>
<text x="350.7" y="159.2">A</text>
<text x="365.2" y="158.7">C</text>
</g>
<g font-size="1.8">
<text x="44.2" y="1.9">5</text>
<text x="127.1" y="1.9">4</text>
<text x="210.1" y="1.9">3</text>
<text x="293" y="1.9">2</text>
<text x="376" y="1.9">1</text>
<text x="266.1" y="29.5">1608/16V/10%</text>
<text x="286.4" y="29.5">1005/16V/10%</text>
<text x="304.2" y="29.5">1005/16V/10%</text>
<text x="322" y="29.5">1608/16V/10%</text>
<text x=".8" y="40.7">D</text>
<text x="418.1" y="40.7">D</text>
<text x="121.3" y="44.8">1005/16V/10%</text>
<text x="139.1" y="44.8">1005/16V/10%</text>
<text x="156.9" y="44.8">1005/16V/10%</text>
<text x="174.7" y="44.8">1608/16V/10%</text>
<text x="189.9" y="44.8">1005/16V/10%</text>
<text x="193.2" y="65.1">1005/16V/10%</text>
<text x="310.1" y="62.6">1005/16V/10%</text>
<text x="287.2" y="88">1005/16V/10%</text>
<text x="211" y="90.5">1005/16V/10%</text>
<text x="238.2" y="100.7">1005/16V/10%</text>
<text x="258.5" y="100.7">1005/16V/10%</text>
<text x="278.8" y="100.7">1005/16V/10%</text>
<text x="71.3" y="103.2">1005/16V/10%</text>
<text x="86.5" y="103.2">1005/16V/10%</text>
<text x="99.2" y="105.7">1608/16V/10%</text>
<text x=".8" y="113.6">C</text>
<text x="418.1" y="113.6">C</text>
<text x="188.1" y="127.3">1005/16V/10%</text>
<text x="147.5" y="133.7">1005/16V/10%</text>
<text x="187.4" y="133.7">1005/16V/10%</text>
<text x="391.3" y="166.7">1608/1%</text>
<text x="142.4" y="169.2">1608/1%</text>
<text x="203.4" y="169.2">1608/1%</text>
<text x="292.3" y="171.8">1005/1%</text>
<text x="26.1" y="176.6">1005/1%</text>
<text x="45.9" y="176.6">1005/1%</text>
<text x="292.3" y="174.3">1005/1%</text>
<text x="292.3" y="176.9">1005/1%</text>
<text x="314.4" y="176.9">1005/16V/10%</text>
<text x=".8" y="186.6">B</text>
<text x="418.1" y="186.6">B</text>
<text x="139.9" y="197.2">1608/1%</text>
<text x="170.4" y="194.4">1608/1%</text>
<text x="195.8" y="203.5">1608/1%</text>
<text x="139.9" y="204.8">1608/1%</text>
<text x=".8" y="259.5">A</text>
<text x="418.1" y="259.5">A</text>
<text x="204.9" y="270.8">1005/16V/10%</text>
<text x="44.2" y="296.3">5</text>
<text x="127.1" y="296.3">4</text>
<text x="210.1" y="296.3">3</text>
<text x="293" y="296.3">2</text>
<text x="376" y="296.3">1</text>
</g>
</svg>
